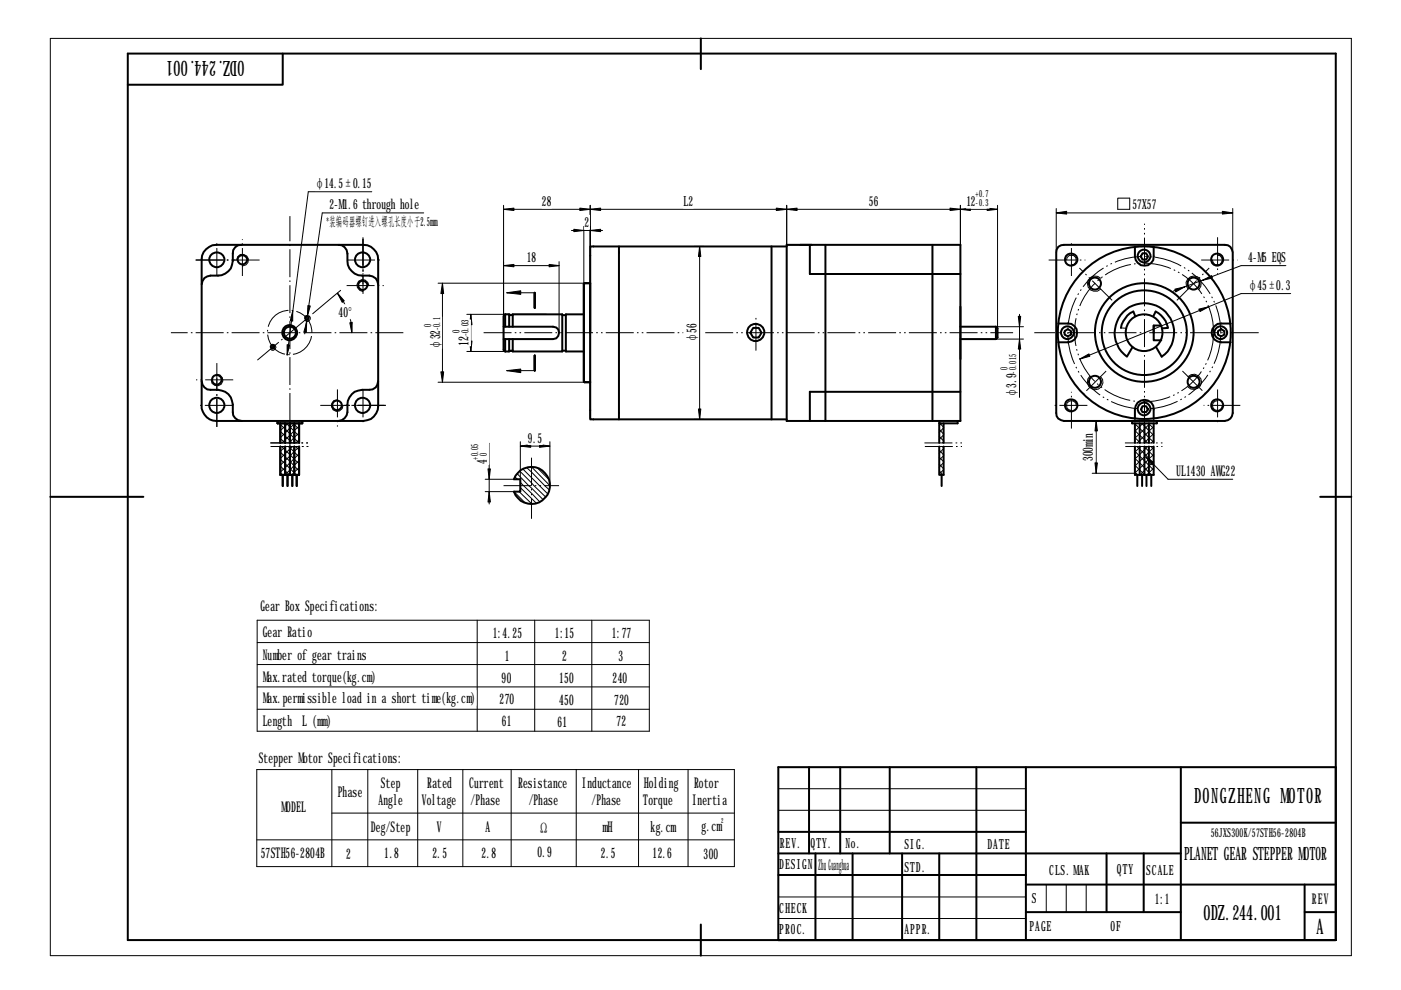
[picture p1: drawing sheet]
<svg xmlns="http://www.w3.org/2000/svg" width="297mm" height="210mm" viewBox="0 0 297 210" stroke-linecap="round" stroke-linejoin="round" font-family="sans-serif">
<g fill="none" stroke="#000" stroke-width=".21">
<path d="M10.7 8.1h275.8v194.5h-275.8zM50.2 55.1l.2-.6a1.29 1.29 0 0 1 1.3-.6 1.29 1.29 0 0 1 1 1l-.1 .7-.4 .5-.8 .3M78.8 40.7h-13.4l-4.5 34.6M89.8 45.1h-21.5l-3.7 25.7M106.8 44.4h104.7M106.8 56.3h11.7M106.8 43.5v30.7M118.5 55.5v15M121.2 48.9h6.6M123.8 48v32.9M125.1 43.5v45.2M147.2 52.3h2"/>
<path d="M148.3 52.3v36.6M166.8 43.5v8.4h2.9M203.6 43.5v8.4M211.5 43.5v25.9M223.9 45.1h37.5M223.9 44.2v9.3M226.1 55.1a1.04 1.04 0 0 1 1.1-1 1.04 1.04 0 0 1 1 1 1.04 1.04 0 0 1-1 1M233.4 59a1.65 1.65 0 0 0-2.3-.1 1.65 1.65 0 0 0-.1 2.4 1.65 1.65 0 0 0 2.3 0M237 42h2.5v2.4h-2.5zM242.7 51.9v.4M258.1 54.1a1.04 1.04 0 0 1 1 1.1 1.04 1.04 0 0 1-1.1 1 1.04 1.04 0 0 1-1-1.1M261.4 44.2v9.3"/>
<path d="M272.6 56.3h-9.5l-14.3 5.4M46 79.3l.7 .2 .5 .6v.7a1.27 1.27 0 0 1-.9 1 1.27 1.27 0 0 1-1.3-.5l-.2-.8M57.5 73.1a.64 .64 0 0 1 .8 .1 .64 .64 0 0 1 0 .8l-.3 .3h-.3l-.4-.3M64.7 67.1a.66 .66 0 0 1 .8-.1 .66 .66 0 0 1 .3 .7l-.5 .5-.7-.3M71.5 62.2l1.7 2.4M72.2 61.6l-1.4 1.2M74.3 67.6l.3 2.9M78.2 60.6l-.2-.7-.6-.5-.7-.1-.7 .3-.3 .7 .1 .7 .5 .6 .7 .2M92.9 60h31.5M93.8 60v21M99 74.5h16.8M99 66.6h16.8"/>
<path d="M99.8 66.6v7.9M107.4 62.1h6M107.4 78.6h6M211.2 69.3h5.8M211.2 71.9h5.8M216.2 66.6v17.7M231.1 79.8a1.65 1.65 0 0 0-.2 2.3 1.65 1.65 0 0 0 2.4 .1 1.65 1.65 0 0 0 0-2.3M237.7 69.5l1.1 .1M244.6 70.5v1.7M251.9 61.3a1.65 1.65 0 0 1 0-2.3 1.65 1.65 0 0 1 2.4 .1 1.65 1.65 0 0 1-.1 2.3M251.9 79.9a1.65 1.65 0 0 1 2.4-.1 1.65 1.65 0 0 1 0 2.3 1.65 1.65 0 0 1-2.4 0M273.6 62.2h-10.5l-34.2 13.9"/>
<path d="M59.4 90l4 3.9M59.4 98.8l2 1.9M59.4 93l1.1 .9M59.4 91.5l2.5 2.4M59.4 95.9l4 3.9M59.4 97.4l3.4 3.3M59.5 89.8h-.1M59.7 94.7l3.7 3.6M60.5 94.7l-1.1 1M60.7 89.8l2.7 2.7M61 89.8l-1.6 1.5M61.1 94.7l2.3 2.2"/>
<path d="M62.1 94.7l-2.7 2.5M62.2 89.8l1.2 1.2M62.5 89.8l-3.1 3M62.7 94.7l.7 .7M63.4 91.8l-2.1 2.1M63.4 94.8l-4 3.9M63.4 96.2l-4 3.9M63.4 97.6l-3 3.1M63.4 93.2l-.7 .7M63.4 90.4l-3.6 3.5M63.4 99.2l-1.5 1.5M71.5 84.8l-.7 .1a1.27 1.27 0 0 0-.5 1.3 1.27 1.27 0 0 0 1 1l.7-.1 .6-.5 .1-.6"/>
<path d="M92.9 81h31.5M103.7 94v12.9M110.2 99.8l5.5 5.6M110.3 94.6h6.3M110.3 93.7v10.5M110.8 99.4l5.4 5.3M111.7 99.2l4.8 4.7M114 99.2l2.3 2.4M116.6 93.7v9.3l-4-4M147.2 88.9h2M199.1 98.4l1 1M199.1 97l1 .9"/>
<path d="M199.1 95.4l1 1M199.1 92.6l1 .9M199.1 91l1 1M199.1 99.8l.8 .9M199.3 89.8l.8 .8M199.6 89.8l-.5 .5M199.8 94.7l.3 .3M200.1 92.2l-1 .9M200.1 90.7l-1 1M200.1 95.1l-1 1M200.1 96.6l-1 1M200.1 98.1l-1 1"/>
<path d="M200.1 99.6l-1 .9M200.1 93.7l-.3 .2M228.2 86a1.04 1.04 0 0 0-1.1-1 1.04 1.04 0 0 0-1 1 1.04 1.04 0 0 0 1.1 1.1M231.6 89.3h10.1M232.4 89.3v11M240.6 98.7l2.1 2M240.6 97.2l3.6 3.5M240.6 95.7l4 4M240.6 89.8l4 3.9M240.6 92.8l1.2 1.1M240.6 91.3l2.6 2.6M240.9 89.8l-.3 .2"/>
<path d="M241 94.7l3.6 3.4M241.9 94.7l-1.3 1.2M242.1 89.8l2.5 2.5M242.3 89.8l-1.7 1.7M242.5 94.7l2.1 2M243.3 94.7l-2.7 2.6M243.6 89.8l1 1.1M243.8 89.8l-3.2 3.1M244 94.7l.6 .6M244.4 98.3l3.2 3.3h13.8M244.6 92l-2 1.9M244.6 99.2l-1.4 1.5"/>
<path d="M244.6 93.4l-.5 .5M244.6 97.8l-2.9 2.9M244.6 94.8l-4 4M244.6 96.4l-4 3.9M244.6 90.4l-3.5 3.5M258.1 84.9a1.05 1.05 0 0 0-1 1.1 1.05 1.05 0 0 0 1 1 1.05 1.05 0 0 0 1.1-1M59.4 100.3l.5 .4M63.4 100.6l-.1 .1M102.9 104.2h6.1l2.4 2.5M102.9 101.6h6.1M109.1 101.1l.6 .5M109.6 100.4l5.5 5.5"/>
<path d="M110.1 104.2l2.6 2.7M110.3 102.3l4.2 4.1M110.3 103.4l3.4 3.3M231.6 100.3h9.1M240.6 100.1l.6 .6M54.5 131.5h83.2v23.5h-83.2zM54.5 136.2h83.2M101.2 131.5v23.5M113.4 131.5v23.5M125.5 131.5v23.5M54.5 140.9h83.2M54.5 145.6h83.2"/>
<path d="M54.5 150.4h83.2M54.4 163.2h101.3v20.5h-101.3zM54.4 178.1h101.3M70.4 172.4h85.3M70.4 163.2v20.5M78 163.2v20.5M88.6 163.2v20.5M98.1 163.2v20.5M108.4 163.2v20.5M122.2 163.2v20.5M135.4 163.2v20.5M145.9 163.2v20.5"/>
<path d="M165 171.8h52.5M165 167.2h52.5M165 190.2h52.5M165 194.7h52.5M221.8 187.6v5.8M226.1 187.6v5.8M230.3 187.6v5.8"/>
</g>
<g fill="#fff" stroke="#fff" stroke-width=".21">
<path d="M137.9 173.7h5.3v3.1h-5.3z" fill-rule="evenodd"/>
<path d="M55.3 179.3h13.6v3.1h-13.6z" fill-rule="evenodd"/>
<path d="M91.7 179.2h3.1v3.1h-3.1z" fill-rule="evenodd"/>
<path d="M114 179.1h3.1v3.1h-3.1z" fill-rule="evenodd"/>
<path d="M102.1 179.2h3.1v3.1h-3.1z" fill-rule="evenodd"/>
<path d="M127.4 179.2h3.2v3.1h-3.2z" fill-rule="evenodd"/>
<path d="M138.3 179.2h4.3v3.1h-4.3z" fill-rule="evenodd"/>
<path d="M149.2 179.3h3.2v3.2h-3.2z" fill-rule="evenodd"/>
<path d="M55.7 137.2h22.1v3.1h-22.1z" fill-rule="evenodd"/>
<path d="M55.7 132.4h10.5v3.2h-10.5z" fill-rule="evenodd"/>
<path d="M119.2 137.3h1v3.2h-1z" fill-rule="evenodd"/>
<path d="M104.5 132.5h6.2v3.2h-6.2z" fill-rule="evenodd"/>
<path d="M107 137.3h1v3.2h-1z" fill-rule="evenodd"/>
<path d="M129.7 132.5h4.2v3.2h-4.2z" fill-rule="evenodd"/>
<path d="M117.6 132.5h4.2v3.2h-4.2z" fill-rule="evenodd"/>
<path d="M106.3 142.1h2.2v3.1h-2.2z" fill-rule="evenodd"/>
<path d="M55.7 146.4h45.2v3.1h-45.2z" fill-rule="evenodd"/>
<path d="M55.7 141.8h24.2v3.2h-24.2z" fill-rule="evenodd"/>
<path d="M118.5 142.1h3.3v3.1h-3.3z" fill-rule="evenodd"/>
<path d="M131.1 137.3h1.1v3.2h-1.1z" fill-rule="evenodd"/>
<path d="M118.5 146.8h3.3v3.2h-3.3z" fill-rule="evenodd"/>
<path d="M130.2 146.8h3.1v3.2h-3.1z" fill-rule="evenodd"/>
<path d="M129.9 142.1h3.2v3.1h-3.2z" fill-rule="evenodd"/>
<path d="M55.7 151.3h15.8v3.1h-15.8z" fill-rule="evenodd"/>
<path d="M114.3 173.8h2.1v3.2h-2.1z" fill-rule="evenodd"/>
<path d="M118.2 151.4h2.1v3.1h-2.1z" fill-rule="evenodd"/>
<path d="M106.4 151.2h2.1v3.2h-2.1z" fill-rule="evenodd"/>
<path d="M105.9 146.7h3.2v3.1h-3.2z" fill-rule="evenodd"/>
<path d="M130.7 151.3h2.1v3.1h-2.1z" fill-rule="evenodd"/>
<path d="M148.8 173.3h4.7v3.4h-4.7z" fill-rule="evenodd"/>
<path d="M240.1 41.8h5v3h-5z" fill-rule="evenodd"/>
<path d="M264.7 53.1h7.9v3h-7.9z" fill-rule="evenodd"/>
<path d="M111.9 91.3h3.1v2.9h-3.1z" fill-rule="evenodd"/>
<path d="M99.5 94h4.1v4.5h-4.1z" fill-rule="evenodd"/>
<path d="M184.2 41.1h2v3h-2z" fill-rule="evenodd"/>
<path d="M144.9 41.1h2.1v3h-2.1z" fill-rule="evenodd"/>
<path d="M249.3 98.3h12.7v3.1h-12.7z" fill-rule="evenodd"/>
<path d="M145 68.6h3.1v4h-3.1z" fill-rule="evenodd"/>
<path d="M114.9 41.1h2v3h-2z" fill-rule="evenodd"/>
<path d="M124 45.6h1v3h-1z" fill-rule="evenodd"/>
<path d="M95.6 67.8h4.1v5.5h-4.1z" fill-rule="evenodd"/>
<path d="M89.6 67.2h4v6.7h-4z" fill-rule="evenodd"/>
<path d="M111.7 53.1h1.9v3h-1.9z" fill-rule="evenodd"/>
<path d="M264.7 58.9h8.9v3.1h-8.9z" fill-rule="evenodd"/>
<path d="M229.1 91.8h3.1v6h-3.1z" fill-rule="evenodd"/>
<path d="M71.8 64.6h4v3h-4z" fill-rule="evenodd"/>
<path d="M278.1 188.9h3.6v3.1h-3.6z" fill-rule="evenodd"/>
<path d="M253.2 166.3h27v4.5h-27z" fill-rule="evenodd"/>
<path d="M218.3 194.8h4.6v3h-4.6z" fill-rule="evenodd"/>
<path d="M233 194.7h5.8v3h-5.8z" fill-rule="evenodd"/>
<path d="M236.8 182.7h3.5v3.1h-3.5z" fill-rule="evenodd"/>
<path d="M256.7 175.1h20.2v2.6h-20.2z" fill-rule="evenodd"/>
<path d="M251 179h31.5v4h-31.5z" fill-rule="evenodd"/>
<path d="M255.2 191.2h16.6v4.5h-16.6z" fill-rule="evenodd"/>
<path d="M279.1 194.2h1.6v4.4h-1.6z" fill-rule="evenodd"/>
<path d="M244.9 188.9h3.1v3.1h-3.1z" fill-rule="evenodd"/>
<path d="M173.6 181.7h6.5v3.1h-6.5z" fill-rule="evenodd"/>
<path d="M66.8 37.4h12v3h-12z" fill-rule="evenodd"/>
<path d="M69.8 41.8h20v3h-20z" fill-rule="evenodd"/>
<path d="M69.2 45.6h23.4v2.7h-23.4z" fill-rule="evenodd"/>
<path d="M204.9 40.1h4.8v4h-4.8z" fill-rule="evenodd"/>
<path d="M211.8 75h4.1v9.3h-4.1z" fill-rule="evenodd"/>
<path d="M181.4 181.7h9.2v3.1h-9.2z" fill-rule="evenodd"/>
</g>
<g fill="none" stroke="#000" stroke-width=".42">
<path d="M27.1 11.4h256.1v187.9h-256.1zM59.9 11.4v6.6h-32.8M148.6 8.1v6.6M51.2 51.9a1.75 1.75 0 0 0-1.8 1.9 4.5 4.5 0 0 1-1 3.7 4.1 4.1 0 0 1-3.8 .9 1.88 1.88 0 0 0-1.8 1.9M71.8 51.9a1.88 1.88 0 0 1 1.9 1.9v1.5a3.2 3.2 0 0 0 3.1 3.1 2.63 2.63 0 0 1 3.2 1.2l.2 .7M80.2 55v31.1a3.2 3.2 0 0 1-3.2 3.2h-31.1a3.2 3.2 0 0 1-3.1-3.4v-30.9a3.2 3.2 0 0 1 3.1-3.1h31.1a3.2 3.2 0 0 1 3.2 3.1M131.2 52.3v36.6M163.6 52.3v36.6M166.8 52.3h-41.7v36.6h41.7M166.8 51.9h36.8v37.4h-36.8zM171.7 51.9v6.2h31.9M175 51.9v37.4"/>
<path d="M197.7 51.9v37.4M224.4 52.3l.6-.3 .6-.1h34.1a1.59 1.59 0 0 1 1.7 1.6v34.1a1.74 1.74 0 0 1-1.7 1.7h-34.1a1.59 1.59 0 0 1-1.7-1.7v-34.1l.1-.6zM240.6 52.3v2.1a1.99 1.99 0 0 0 2 1.9 1.99 1.99 0 0 0 2-1.9v-2.1M242.2 53.7h.8l.4 .7-.4 .6h-.8l-.3-.6zM106.8 69.3h10.5a1.31 1.31 0 0 1 1.2 1.3 1.31 1.31 0 0 1-1.2 1.3h-10.5M107.1 66.6h.8v2.7M107.1 66.6l-.3 .4v7.2l.3 .3M107.1 66.6v2.7M107.1 71.9v2.6M107.9 71.9v2.6h-.8M108 66.8h.7M108 74.4h.7"/>
<path d="M108.7 69.3v-2.7h10.5v7.9h-10.5v-2.6M113.4 62.1v3.2M113.4 75.4v3.2M119.2 66.8h.8M119.2 74.4h.8M123.8 60.2l.2-.2h1.1h-1.1zM123.8 66.6h-3.8v7.9h3.8M123.8 60.2v20.7l.2 .1h1.1M159.7 69.5h1.2l.6 1-.6 1.1h-1.2l-.6-1.1zM203.6 69.3h7.6M203.6 71.9h7.6M211.2 69.3l.3 .3v2l-.3 .3"/>
<path d="M211.2 69.3v2.6M224.4 68.6h2a1.99 1.99 0 0 1 1.9 2 1.99 1.99 0 0 1-1.9 2h-2M225.7 70.2l.7-.4 .7 .4v.8l-.7 .3-.7-.3zM240.1 73.6l-1.2 2a6.3 6.3 0 0 1-.9-9.2 6.3 6.3 0 0 1 9.3 0 6.3 6.3 0 0 1-1 9.2l-1.2-2M240.7 67.1l-.4-1a5.1 5.1 0 0 0-2.6 3.4M244.5 67.1l.5-1a5.1 5.1 0 0 1 2.7 3.4l-1.2 .1M244.6 70.5v1.7h1.6M244.6 69v1.5M246.2 69h-1.6v1.5M258.2 70.2l.7-.4 .7 .4v.8l-.7 .3-.7-.3zM260.9 68.6h-2a1.99 1.99 0 0 0-2 2 1.99 1.99 0 0 0 2 2h2M42.8 80.8a1.88 1.88 0 0 0 1.8 1.8 4.3 4.3 0 0 1 4.3 1.7l.5 1.5v1.6a1.88 1.88 0 0 0 1.8 1.9"/>
<path d="M58.8 89.8h5.3v-.5v.5zM58.8 89.3v.5M59.4 89.8v4.1M59.4 94.7v6M60.5 89.8v4.1M60.5 94.7v6M61.5 91v-1.2v3.9M61.5 89.8v4.1M61.5 94.7v6M62.4 94.7v6h-3M62.4 89.8v4.1M63.4 94.7v6h-4"/>
<path d="M63.4 89.8v4.1M80.2 80.8a1.75 1.75 0 0 1-1.9 1.8 4.5 4.5 0 0 0-3.7 1 4.1 4.1 0 0 0-.9 3.8 2.05 2.05 0 0 1-1.9 1.9M110.4 99.7a3.9 3.9 0 0 1 5.7 1.2 3.9 3.9 0 0 1-1.8 5.6 3.9 3.9 0 0 1-5.3-2.3h1.3v-2.6h-1.3l.3-.7zM199.1 94.7v6h1v-6M199.1 89.8v4.1M199.1 89.3v.5h3.9v-.5M200.1 89.8v4.1M203.6 83.1h-31.9v6.2M240 89.3v.5h5.3v-.5M240.6 88.8v-2a1.99 1.99 0 0 1 2-2 1.99 1.99 0 0 1 2 2v2M240.6 94.7v6h4v-6M240.6 89.8v4.1"/>
<path d="M241.6 89.8v4.1M241.6 94.7v6M242.2 86.1h.8l.4 .7-.4 .6h-.8l-.3-.6zM242.7 89.8v4.1M242.7 94.7v6M243.6 89.8v4.1M243.6 94.7v6M244.6 89.8v4.1M10.7 105.3h19.7M59.9 100.7v2.4M61 100.7v2.4M62 100.7v2.4"/>
<path d="M62.9 100.7v2.4M199.6 100.7v2.4M241.1 100.7v2.4M242.1 100.7v2.4M243.1 100.7v2.4M244.1 100.7v2.4M279.9 105.3h6.6M165 176.4h52.5M171.5 162.7v18.2M178.1 162.7v18.2M188.6 162.7v18.2M207 162.7v36.6"/>
<path d="M217.5 162.7v36.6M250.4 174.4h32.8M250.4 162.7v36.6M283.2 162.7h-118.2v36.6M148.6 196v6.6M165 180.9h85.4M165 185.5h52.5M172.9 180.9v18.4M180.8 180.9v18.4M191.3 180.9v18.4M199.1 180.9v18.4M217.5 193.4h32.9"/>
<path d="M217.5 187.6h65.7M234.6 180.9v12.5M242.5 180.9v12.5M276.6 193.4h6.6M276.6 187.6v11.7"/>
<circle cx="46" cy="55.1" r="1.6"/>
<circle cx="51.4" cy="55.1" r="1"/>
<circle cx="76.9" cy="55.1" r="1.6"/>
<circle cx="227.1" cy="55.1" r="1.31"/>
<circle cx="242.6" cy="54.3" r="1.35"/>
<circle cx="258.1" cy="55" r="1.28"/>
<circle cx="57.8" cy="73.5" r=".38"/>
<circle cx="61.4" cy="70.5" r="1.59"/>
<circle cx="61.5" cy="70.5" r="1.28"/>
<circle cx="65.1" cy="67.4" r=".38"/>
<circle cx="76.9" cy="60.5" r=".97"/>
<circle cx="160.2" cy="70.5" r="1.83"/>
<circle cx="226.3" cy="70.5" r="1.35"/>
<circle cx="232.1" cy="60.1" r="1.28"/>
<circle cx="242.6" cy="70.5" r="3.9"/>
<circle cx="242.6" cy="70.5" r="10.5"/>
<circle cx="242.6" cy="70.5" r="18.3"/>
<circle cx="242.6" cy="70.5" r="9"/>
<circle cx="253.1" cy="60.1" r="1.28"/>
<circle cx="258.8" cy="70.5" r="1.35"/>
<circle cx="46" cy="85.9" r="1.61"/>
<circle cx="46" cy="80.5" r="1.02"/>
<circle cx="71.5" cy="85.9" r="1.02"/>
<circle cx="76.9" cy="85.9" r="1.61"/>
<circle cx="227.1" cy="86" r="1.31"/>
<circle cx="232.1" cy="81" r="1.28"/>
<circle cx="242.6" cy="86.7" r="1.35"/>
<circle cx="253.1" cy="81" r="1.28"/>
<circle cx="258.1" cy="85.9" r="1.28"/>
</g>
<g fill="#000" stroke="#000" stroke-width=".21">
<path d="M106.8 44.4l2.2-.3v.5zM106.8 56.3l2.2-.2v.5zM116.4 56.1l2.1 .2-2.1 .3zM121.7 48.6l2.1 .3-2.1 .2zM122.9 44.1l2.2 .3-2.2 .2zM125.1 44.4l2.2-.3v.5zM125.1 48.9l2.2-.3v.5zM148.3 52.3l.3 2.1h-.5zM164.6 44.1l2.2 .3-2.2 .2zM166.8 44.4l2.2-.3v.5zM201.4 44.1l2.2 .3-2.2 .2zM203.6 44.4l2.1-.3v.5z"/>
<path d="M209.3 44.1l2.2 .3-2.2 .2zM223.9 45.1l2.2-.3v.6zM254.9 59.5l2-1.1 .1 .5zM259.2 44.8l2.2 .3-2.2 .3zM60.9 73.1l.5 .1-.5 2.1zM62.1 65.9v2.2l-.5-.1zM65 68.3l-.1 2.2-.5-.1zM65.3 64.8l.5 .1-.6 2.1zM71.5 62.2l1.5 1.6-.4 .3zM74.2 68.4l.5-.1-.1 2.2zM93.8 60l.3 2.2h-.6zM93.5 78.8h.6l-.3 2.2z"/>
<path d="M99.6 72.3h.5l-.3 2.2zM99.8 66.6l.3 2.2h-.5zM107.4 62.1l3-.4v.7zM107.4 78.6l3-.4v.8zM215.9 67.1h.5l-.2 2.2zM216.2 71.9l.2 2.1h-.5zM228.9 76.1l2-1.1 .2 .5zM249.1 61.3l2.1-.5-1.9 1.1zM254.2 65.5l2.1-.5-1.9 1.1zM103.5 99.4h.5l-.3 2.2zM110.3 94.6l2.2-.4v.6zM114.4 94.2l2.2 .4-2.2 .2z"/>
<path d="M148.1 86.7h.5l-.3 2.2zM232.2 98.1h.5l-.3 2.2zM232.4 89.3l.3 2.1h-.5zM242.9 96.9l1.7 1.2-.3 .5zM103.7 104.2l.3 2.2h-.5z"/>
</g>
<g fill="none" stroke="#000" stroke-width=".21" stroke-dasharray="5.9 .7 .3 .7 .3 .7" stroke-linecap="butt">
<path d="M102.5 70.5h42.4M149.5 70.5h65.3M160.3 74.4v-7.7M234.5 78.7l-5.3 5.3M235.8 63.7l-6.9-6.9M249.5 63.7l6.9-6.9M250.7 78.7l5.4 5.3M266.9 70.5h-47.6M57.3 93.9h8M57.4 94.7h8M112.7 97v13M196 93.9h8"/>
<path d="M196.1 94.7h7.9M238.5 93.9h8M238.6 94.7h7.9M242.7 90.9v-43.5M106.8 103h11.7"/>
<circle cx="242.6" cy="70.5" r="14.7"/>
<circle cx="242.6" cy="70.5" r="16.2"/>
</g>
<g fill="none" stroke="#000" stroke-width=".21" stroke-dasharray="5.9 .7 .3 .7" stroke-linecap="butt">
<path d="M41.5 55.1h13.6M41.5 55.1h8.5M46 58.5v-7.6M51.4 58.5v-7.8M73.6 55.1h7.6M77 50.6v11.7M77 50.6v9.7M77 50.3v7.8M222.3 55.1h7.8M227.2 58.5v-7.6M254.7 55.1h7.7M258.1 50.3v7.8"/>
<path d="M70.8 62.8l-16.4 13.7M73.5 60.6h7.9M85.5 70.5h-49.3M46 90.5v-13.6M46 90.5v-10.3M49.4 86h-7.7M49.4 80.5h-7.8M61.5 96.9v-51.1M71.5 82.6v7.8M77 82.6v7.6M81.4 86h-13.6M81.8 86h-7.8"/>
<path d="M81.8 86h-8.8M227.2 90.9v-7.8M230.5 86h-7.6M258.1 82.6v7.6M263 86h-7.8"/>
<circle cx="61.4" cy="70.5" r="4.7"/>
</g>
<g font-size="4.5">
<text x="51.8" y="13" transform="rotate(-180 51.8 13)">0DZ.244.001</text>
<text x="253.2" y="170.2">DONGZHENG MOTOR</text>
<text x="255.2" y="195.1">0DZ.244.001</text>
<text x="279.1" y="198">A</text>
</g>
<text font-size="3.9" x="251" y="182.4">PLANET GEAR STEPPER MOTOR</text>
<g font-size="3.1">
<text x="249.3" y="101">UL1430 AWG22</text>
<text x="55.2" y="129.5">Gear Box Specifications:</text>
<text x="55.7" y="135.1">Gear Ratio</text>
<text x="104.5" y="135.2">1:4.25</text>
<text x="117.6" y="135.2">1:15</text>
<text x="129.7" y="135.2">1:77</text>
<text x="55.7" y="139.9">Number of gear trains</text>
<text x="107" y="140.1">1</text>
<text x="119.2" y="140.1">2</text>
<text x="131.1" y="140.1">3</text>
<text x="55.7" y="149.1">Max.permissible load in a short time(kg.cm)</text>
<text x="55.7" y="144.5">Max.rated torque(kg.cm)</text>
<text x="105.9" y="149.4">270</text>
<text x="106.3" y="144.8">90</text>
<text x="118.5" y="144.8">150</text>
<text x="118.5" y="149.5">450</text>
<text x="129.9" y="144.8">240</text>
<text x="130.2" y="149.5">720</text>
<text x="55.7" y="154">Length L (mm)</text>
<text x="106.4" y="153.9">61</text>
<text x="118.2" y="154.1">61</text>
<text x="130.7" y="154">72</text>
<text x="54.9" y="161.7">Stepper Motor Specifications:</text>
<text x="80.8" y="167.1">Step</text>
<text x="90.6" y="167.1">Rated</text>
<text x="99.5" y="167.1">Current</text>
<text x="109.9" y="167.1">Resistance</text>
<text x="123.4" y="167.1">Inductance</text>
<text x="136.5" y="167.1">Holding</text>
<text x="147.2" y="167.1">Rotor</text>
<text x="59.6" y="172.2">MODEL</text>
<text x="71.6" y="169">Phase</text>
<text x="80.3" y="170.7">Angle</text>
<text x="89.4" y="170.7">Voltage</text>
<text x="99.7" y="170.7">/Phase</text>
<text x="112.1" y="170.7">/Phase</text>
<text x="125.4" y="170.7">/Phase</text>
<text x="136.4" y="170.7">Torque</text>
<text x="146.8" y="170.7">Inertia</text>
<text x="78.7" y="176.4">Deg/Step</text>
<text x="92.6" y="176.4">V</text>
<text x="103" y="176.4">A</text>
<text x="114.3" y="176.5">Ω</text>
<text x="127.8" y="176.4">mH</text>
<text x="137.9" y="176.4">kg.cm</text>
<text x="148.8" y="176.3">g.cm</text>
<text x="55.3" y="182">57STH56-2804B</text>
<text x="73.4" y="182.1">2</text>
<text x="81.4" y="181.9">1.8</text>
<text x="91.7" y="181.9">2.5</text>
<text x="102.1" y="181.9">2.8</text>
<text x="114" y="181.8">0.9</text>
<text x="127.4" y="181.9">2.5</text>
<text x="138.3" y="181.9">12.6</text>
<text x="149.2" y="182">300</text>
<text x="173.6" y="184.4">Z</text>
<text x="174.1" y="184.4">huGuanghua</text>
<text x="244.9" y="191.6">1:1</text>
<text x="278.1" y="191.6">REV</text>
</g>
<g font-size="3">
<text x="66.8" y="39.9">φ14.5±0.15</text>
<text x="69.8" y="44.4">2-M1.6 through hole</text>
<text x="114.9" y="43.6">28</text>
<text x="144.9" y="43.6">L2</text>
<text x="184.2" y="43.6">56</text>
<text x="204.9" y="43.6">12</text>
<text x="240.1" y="44.4">57X57</text>
<text x="124" y="48.2">2</text>
<text x="111.7" y="55.6">18</text>
<text x="264.7" y="55.6">4-M5 EQS</text>
<text x="264.7" y="61.5">φ45±0.3</text>
<text x="71.8" y="67.2">40°</text>
<text x="93.3" y="73.9" transform="rotate(-90 93.3 73.9)">φ32</text>
<text x="99.3" y="73.3" transform="rotate(-90 99.3 73.3)">12</text>
<text x="147.7" y="72.6" transform="rotate(-90 147.7 72.6)">φ56</text>
<text x="215.5" y="84.3" transform="rotate(-90 215.5 84.3)">φ3.9</text>
<text x="111.9" y="93.8">9.5</text>
<text x="103.2" y="98.5" transform="rotate(-90 103.2 98.5)">4</text>
<text x="231.7" y="97.8" transform="rotate(-90 231.7 97.8)">300min</text>
<text x="165.4" y="179.8">REV.</text>
<text x="171.9" y="179.8">QTY.</text>
<text x="179.2" y="179.8">No.</text>
<text x="191.8" y="179.9">SIG.</text>
<text x="209.4" y="179.9">DATE</text>
<text x="165.2" y="184.3">DESIGN</text>
<text x="191.8" y="184.8">STD.</text>
<text x="222.4" y="185.4">CLS.MAK</text>
<text x="236.8" y="185.3">QTY</text>
<text x="243" y="185.4">SCALE</text>
<text x="218.8" y="191.4">S</text>
<text x="165.2" y="193.6">CHECK</text>
<text x="218.3" y="197.4">PAGE</text>
<text x="235.5" y="197.3">OF</text>
<text x="165.2" y="198.1">PROC.</text>
<text x="191.8" y="198.1">APPR.</text>
</g>
<g font-size="2.7">
<text x="69.2" y="47.9">*</text>
<text x="69.8" y="47.9">装编码器螺钉进入螺孔长度小于2.5mm</text>
</g>
<text font-size="2.6" x="256.7" y="177.4">56JXS300K/57STH56-2804B</text>
<g font-size="2.1">
<text x="206.8" y="41.8">+0.7</text>
<text x="206.8" y="43.6">-0.3</text>
<text x="91.4" y="69.3" transform="rotate(-90 91.4 69.3)">0</text>
<text x="93.3" y="69.9" transform="rotate(-90 93.3 69.9)">-0.1</text>
<text x="97.5" y="70.6" transform="rotate(-90 97.5 70.6)">0</text>
<text x="99.3" y="71.3" transform="rotate(-90 99.3 71.3)">-0.03</text>
<text x="213.6" y="78.5" transform="rotate(-90 213.6 78.5)">0</text>
<text x="215.5" y="79.3" transform="rotate(-90 215.5 79.3)">-0.015</text>
<text x="101.3" y="97.5" transform="rotate(-90 101.3 97.5)">+0.05</text>
<text x="103.2" y="96.8" transform="rotate(-90 103.2 96.8)">0</text>
</g>
<text font-size="1.5" x="152.9" y="174.6">2</text>
</svg>
